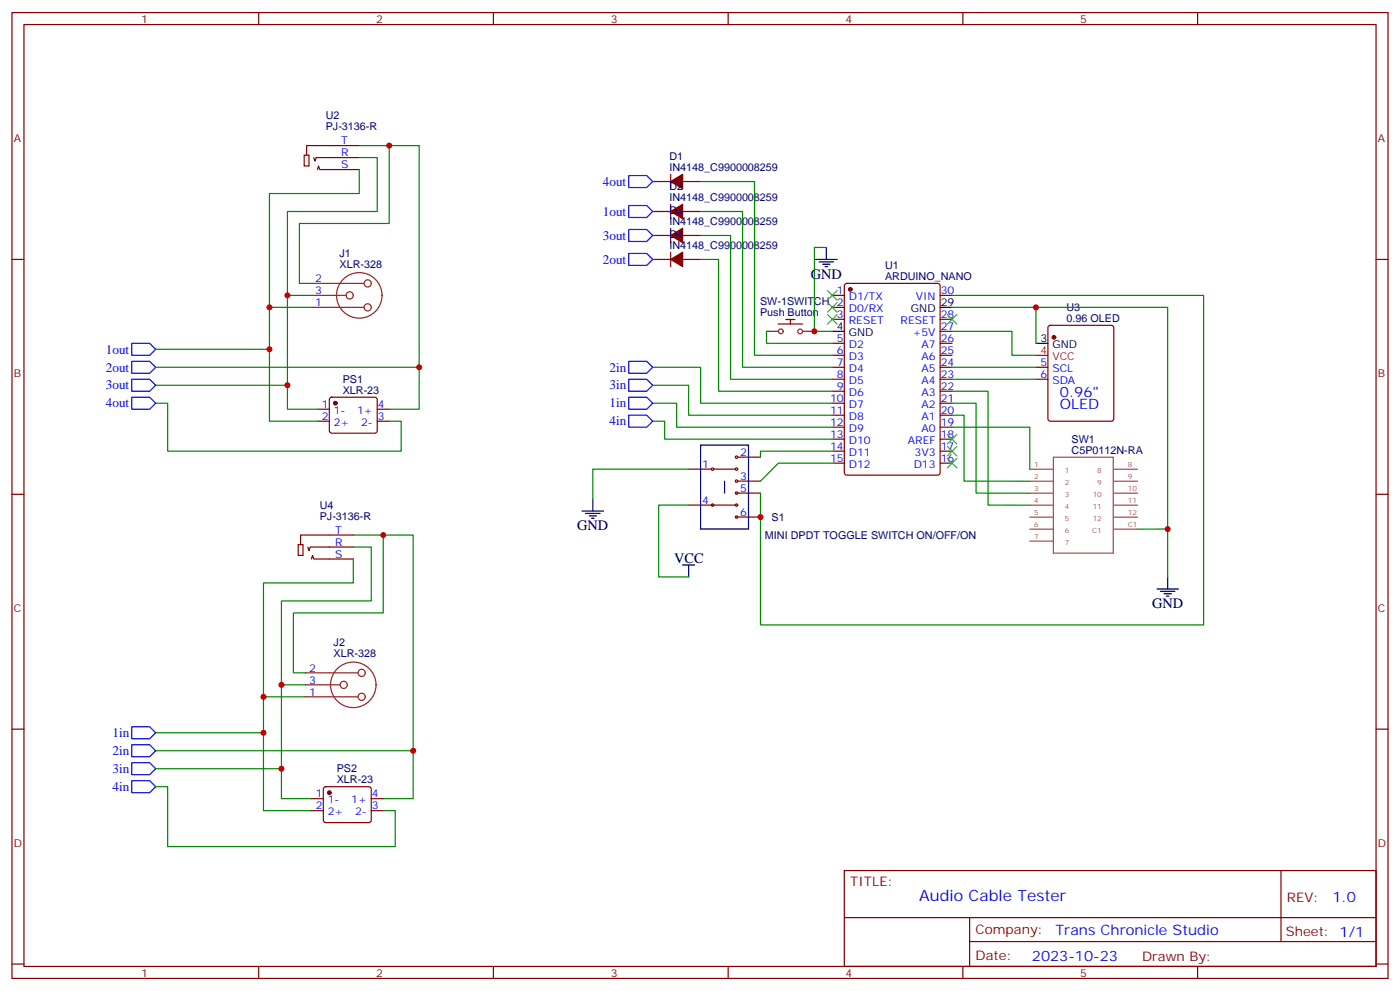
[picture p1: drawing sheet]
<svg xmlns="http://www.w3.org/2000/svg" width="412mm" height="292mm" viewBox="0 0 412 292" stroke-linecap="round" stroke-linejoin="round" font-family="sans-serif">
<g fill="none" stroke="#870000" stroke-width=".35">
<path d="M3.5 3.7h405.4v284.3h-405.4zM7.1 7.2h398.2v277.3h-398.2zM76.2 3.7v3.5M145.3 3.7v3.5M214.5 3.7v3.5M283.6 3.7v3.5M352.8 3.7v3.5M192.3 53.4h5.3M197.6 51.3v4.3M201.1 53.4h5.3M3.5 76.4h3.6M192.3 76.4h5.3"/>
<path d="M192.3 62.3h5.3M192.3 69.3h5.3M197.6 60.1v4.3M197.6 67.2v4.2M197.6 74.3v4.2M201.1 76.4h5.3M201.1 62.3h5.3M201.1 69.3h5.3M405.3 76.4h3.6M245.2 87h3.5M245.2 90.5h3.5M245.2 94h3.5"/>
<path d="M248.9 83.6l.5-.2h26.8l.7 .5v55.3l-.4 .6-27.1 .1-.6-.5-.1-55.3zM276.9 87h3.6M276.9 94h3.6M276.9 97.5h3.6M308.9 96l.5-.2h18l.5 .2 .2 .5v26.8l-.3 .5-.4 .2h-18l-.5-.2-.2-.5v-26.8zM245.2 101.1h3.5M245.2 104.6h3.5M245.2 108.1h3.5M245.2 111.7h3.5M245.2 115.2h3.5M245.2 118.7h3.5M276.9 101.1h3.6"/>
<path d="M276.9 104.6h3.6M276.9 108.1h3.6M276.9 111.7h3.6M276.9 115.2h3.6M276.9 118.7h3.6M305.2 108.1h3.5M305.2 111.7h3.5M202.8 138.1h7.1M217 134.6h7M245.2 122.2h3.5M245.2 125.8h3.5M245.2 129.3h3.5"/>
<path d="M245.2 132.8h3.5M245.2 136.3h3.5M276.9 122.2h3.6M276.9 125.8h3.6M276.9 129.3h3.6M276.9 132.8h3.6M276.9 136.3h3.6M3.5 145.5h3.6M217 141.6h7M405.3 145.5h3.6M3.5 214.7h3.6M405.3 214.7h3.6"/>
<path d="M248.7 256.3h156.6v28.2h-156.6zM377.3 256.3v20.9M248.7 270.1h156.5M285.6 277.2h119.6M285.6 270.1v14.2M3.5 283.8h3.6M76.2 284.5v3.5M145.3 284.5v3.5M214.5 284.5v3.5M283.6 284.5v3.5M352.8 284.5v3.5M405.3 283.8h3.6"/>
</g>
<g fill="#870000" stroke="#870000" stroke-width=".35">
<path d="M197.6 53.4l3.5-2.1v4.3z"/>
<path d="M197.6 62.3l3.5-2.2v4.3z"/>
<path d="M197.6 69.3l3.5-2.1v4.2z"/>
<path d="M197.6 76.4l3.5-2.1v4.2z"/>
<circle cx="250.5" cy="85.2" r=".53"/>
<circle cx="310.4" cy="99.3" r=".53"/>
</g>
<g fill="none" stroke="#000" stroke-width=".35">
<path d="M240.2 76.4h6.4M241.3 77.1h4.2M242.4 77.8h2.1M243.1 78.5h.7M243.4 72.8v3.6M245.2 97.5h3.5M276.9 90.5h3.6M305.2 101.1h3.5M171.4 150.5h6.4M172.5 151.2h4.2M173.6 151.9h2.1M174.3 152.6h.7"/>
<path d="M174.6 146.9v3.6M340.8 173.4h6.3M341.8 174.1h4.3M342.9 174.8h2.1M343.6 175.5h.7M344 169.9v3.5"/>
</g>
<path d="M229.2 95.4h7.2M231.5 94.1h2.7M232.8 94.1v1.3" fill="none" stroke="#900" stroke-width=".35"/>
<g fill="none" stroke="#8c2424" stroke-width=".35">
<path d="M225.8 97.5h3.5M236.4 97.5h3.5"/>
<circle cx="230" cy="97.5" r=".71"/>
<circle cx="235.7" cy="97.6" r=".71"/>
</g>
<g fill="none" stroke="#008700" stroke-width=".35">
<path d="M206.4 53.4h15.8v51.2h23M206.4 62.3h12.3v45.8h26.5M206.4 69.3h8.8v42.4h30M206.4 76.4h5.3v38.8h33.5M243.4 72.8h-3.5v24.7h5.3M225.8 97.5v3.6h19.4M280.5 90.5h24.7v10.6M280.5 97.5h17.6v7.1h7.1M305.2 90.5h38.8v65.3h-8.9M280.5 118.7h7v26.5h15.8M280.5 115.2h10.5v33.5h12.3M280.5 111.7h24.7"/>
<path d="M280.5 108.1h24.7M280.5 125.8h22.8v12.3M280.5 122.2h3.5v19.4l19.3 .1M344 155.8v14.1"/>
</g>
<path d="M305.2 104.6h3.5" fill="none" stroke="#f00" stroke-width=".35"/>
<g fill="none" stroke="#a64a4a" stroke-width=".35">
<path d="M303.3 138.1h7M310.3 134.6h17.6v28.2h-17.6zM328.2 138.1h6.9M303.3 141.7h7M303.3 145.2h7M303.3 148.7h7M303.3 152.3h7M303.3 155.8h7M303.3 159.3h7M328.2 141.7h6.9M328.2 145.2h6.9M328.2 148.7h6.9"/>
<path d="M328.2 152.3h6.9M328.2 155.8h6.9"/>
</g>
<g fill="none" stroke="#3c3" stroke-width=".35">
<path d="M243.8 85.5l2.8 2.9M243.8 89.1l2.8 2.8M243.8 92.6l2.8 2.8M246.6 85.5l-2.8 2.9M246.6 89.1l-2.8 2.8M246.6 92.6l-2.8 2.8M279 92.6l2.9 2.8M281.9 92.6l-2.9 2.8M279 134.9l2.9 2.9M279 131.4l2.9 2.8M279 127.9l2.9 2.8M281.9 134.9l-2.9 2.9"/>
<path d="M281.9 131.4l-2.9 2.8M281.9 127.9l-2.9 2.8"/>
</g>
<g fill="#fff" stroke="#870000" stroke-width=".35">
<circle cx="217" cy="134.6" r=".35"/>
<circle cx="217" cy="141.6" r=".35"/>
</g>
<path d="M209.9 138.1h7.1" fill="none" stroke="#870000" stroke-width=".35"/>
<g fill="#fff" stroke="#870000" stroke-width=".35">
<circle cx="217" cy="138.1" r=".35"/>
<circle cx="209.9" cy="138.1" r=".35"/>
<circle cx="209.9" cy="148.7" r=".35"/>
<circle cx="217" cy="148.7" r=".35"/>
</g>
<path d="M209.9 148.7h7.1" fill="none" stroke="#870000" stroke-width=".35"/>
<g fill="#fff" stroke="#870000" stroke-width=".35">
<circle cx="217" cy="152.2" r=".35"/>
<circle cx="217" cy="145.2" r=".35"/>
</g>
<g fill="none" stroke="#870000" stroke-width=".35">
<path d="M89.6 45.7h1.4v3.2h-1.4zM92.4 46.4l.4 1 .3-1h12.7M93.5 49.9l.3-1 .4 1h11.6M105.8 42.9h-15.5v2.8M97.2 117.2l.5-.3h12.7l.5 .3 .2 .5v9.4l-.7 .4h-13l-.4-.7v-9.1zM93.5 120.5h3.5M93.5 124h3.5M111.1 120.5h3.6M111.1 124h3.6M104.1 157.5h-15.6v2.8M202.8 148.7h7.1M217 152.2h7"/>
<path d="M217 145.2h7M87.8 160.3h1.5v3.2h-1.5zM90.7 161l.3 1.1 .4-1.1h12.7M91.7 164.6l.4-1.1 .3 1.1h11.7M91.7 235.1h3.5M91.7 238.7h3.5M95.5 231.8l.5-.2h12.7l.5 .2 .2 .5-.1 9.5-.6 .4-13-.1-.5-.6v-9.2zM109.4 235.1h3.5M109.4 238.7h3.5"/>
</g>
<path d="M206.4 131.1h14.1v24.7h-14.1zM213.4 141.6v3.6M201.1 166.3h3.5M202.8 166.3v3.6" fill="none" stroke="#000" stroke-width=".35"/>
<g fill="none" stroke="#008700" stroke-width=".35">
<path d="M105.8 46.4h5.3v15.9h-26.4v24.7h7M105.8 49.9v7.1h-26.4v67h14.1M105.8 42.9h8.9M79.4 90.5h12.3M84.7 87v33.5h8.8M91.7 83.4h-3.5v-17.6h26.5v-22.9h8.8v77.6h-8.8M280.5 87h74v97h-130.5v-38.8M45.9 118.7h3.5v14.1h68.8v-8.8h-3.5M45.9 102.8h33.5M45.9 113.4h38.8M45.9 108.1h77.6M192.3 108.1h14.1v10.6h38.8"/>
<path d="M192.3 113.4h10.5v8.8h42.4M192.3 118.7h7v7.1h45.9M192.3 124h3.5v5.3h49.4M202.8 138.1h-28.2v8.8M245.2 132.8h-21.2v1.8M245.2 136.3h-15.9l-5.3 5.3M104.1 157.5h8.8M202.8 148.7h-8.8v21.2h8.8M104.1 164.6v7h-26.5v67.1h14.1M104.1 161h5.3v15.9h-26.5v24.7h7.1M90 198.1h-3.6v-17.7h26.5v-22.9h8.8v77.6h-8.8M45.9 215.7h31.7"/>
<path d="M77.6 205.1h12.4M82.9 201.6v33.5h8.8M45.9 231.6h3.5v17.6h67v-10.5h-3.5M45.9 221h75.8M45.9 226.3h37"/>
</g>
<g fill="none" stroke="#00f" stroke-width=".35">
<path d="M185.2 51.7h5.3l1.8 1.7-1.8 1.8h-5.3zM185.2 60.5h5.3l1.8 1.8-1.8 1.7h-5.3zM185.2 67.6h5.3l1.8 1.7-1.8 1.8h-5.3zM185.2 74.6h5.3l1.8 1.8-1.8 1.7h-5.3zM38.8 106.4h5.3l1.8 1.7-1.8 1.8h-5.3zM38.8 111.7h5.3l1.8 1.7-1.8 1.8h-5.3zM38.8 101.1h5.3l1.8 1.7-1.8 1.8h-5.3zM38.8 116.9h5.3l1.8 1.8-1.8 1.8h-5.3zM185.2 106.4h5.3l1.8 1.7-1.8 1.8h-5.3zM185.2 111.7h5.3l1.8 1.7-1.8 1.8h-5.3zM185.2 116.9h5.3l1.8 1.8-1.8 1.8h-5.3zM185.2 122.2h5.3l1.8 1.8-1.8 1.8h-5.3z"/>
<path d="M38.8 214h5.3l1.8 1.7-1.8 1.8h-5.3zM38.8 219.3h5.3l1.8 1.7-1.8 1.8h-5.3zM38.8 229.8h5.3l1.8 1.8-1.8 1.8h-5.3zM38.8 224.5h5.3l1.8 1.8-1.8 1.8h-5.3z"/>
</g>
<g fill="#870000" stroke="#870000" stroke-width=".35">
<circle cx="98.8" cy="118.7" r=".53"/>
<circle cx="97" cy="233.4" r=".53"/>
</g>
<g fill="none" stroke="#8c2424" stroke-width=".35">
<path d="M91.7 83.4h15.5M91.7 90.5h15.5M91.7 87h10.3M90 198.1h15.5M90 205.1h15.5M90 201.6h10.2"/>
<circle cx="103" cy="87" r="1.06"/>
<circle cx="105.8" cy="87" r="6.7"/>
<circle cx="108.3" cy="83.4" r="1.06"/>
<circle cx="108.3" cy="90.5" r="1.06"/>
<circle cx="106.5" cy="198.1" r="1.06"/>
<circle cx="101.2" cy="201.6" r="1.06"/>
<circle cx="104.1" cy="201.6" r="6.7"/>
<circle cx="106.5" cy="205.1" r="1.06"/>
</g>
<g fill="#c00">
<circle cx="344" cy="155.8" r=".88"/>
<circle cx="239.9" cy="97.5" r=".88"/>
<circle cx="224" cy="152.2" r=".88"/>
<circle cx="305.2" cy="90.5" r=".88"/>
<circle cx="84.7" cy="87" r=".88"/>
<circle cx="114.7" cy="42.9" r=".88"/>
<circle cx="79.4" cy="90.5" r=".88"/>
<circle cx="77.6" cy="205.1" r=".88"/>
<circle cx="112.9" cy="157.5" r=".88"/>
<circle cx="82.9" cy="201.6" r=".88"/>
<circle cx="79.4" cy="102.8" r=".88"/>
<circle cx="84.7" cy="113.4" r=".88"/>
<circle cx="123.5" cy="108.1" r=".88"/>
<circle cx="77.6" cy="215.7" r=".88"/>
<circle cx="121.7" cy="221" r=".88"/>
<circle cx="82.9" cy="226.3" r=".88"/>
</g>
<text font-size="4.6" fill="#00f" x="270.8" y="265.3">Audio Cable Tester</text>
<g font-size="4.2">
<text x="238.8" y="82">GND</text>
<text x="170" y="156.1">GND</text>
<text x="198.6" y="165.6">VCC</text>
<text x="339.4" y="179">GND</text>
</g>
<g font-size="4.2" fill="#00f">
<text x="312.2" y="116.9">0.96&quot;</text>
<text x="312.2" y="120.5">OLED</text>
<text x="392.5" y="265.6">1.0</text>
<text x="310.9" y="275.1">Trans Chronicle Studio</text>
<text x="304" y="282.9">2023-10-23</text>
</g>
<g font-size="3.9" fill="#00f">
<text x="177.6" y="54.7">4out</text>
<text x="177.6" y="63.5">1out</text>
<text x="177.6" y="70.6">3out</text>
<text x="177.6" y="77.6">2out</text>
<text x="31.2" y="104.1">1out</text>
<text x="31.2" y="109.4">2out</text>
<text x="179.5" y="109.4">2in</text>
<text x="31.2" y="114.7">3out</text>
<text x="31.2" y="120">4out</text>
<text x="179.5" y="114.7">3in</text>
<text x="179.5" y="120">1in</text>
<text x="179.5" y="125.2">4in</text>
<text x="33.1" y="217">1in</text>
<text x="33.1" y="227.6">3in</text>
<text x="33.1" y="222.3">2in</text>
<text x="33.1" y="232.8">4in</text>
</g>
<g font-size="3.9" fill="#800">
<text x="250.5" y="260.9">TITLE:</text>
<text x="379.1" y="265.6">REV:</text>
<text x="287.4" y="275.1">Company:</text>
<text x="378.7" y="275.7">Sheet: 1/1</text>
<text x="287.4" y="282.8">Date:</text>
<text x="336.4" y="282.8">Drawn By:</text>
</g>
<g font-size="3.2" fill="#800">
<text x="41.6" y="6.7">1</text>
<text x="110.8" y="6.7">2</text>
<text x="179.9" y="6.7">3</text>
<text x="249.1" y="6.7">4</text>
<text x="318.2" y="6.7">5</text>
<text x="4.1" y="41.8">A</text>
<text x="405.9" y="41.8">A</text>
<text x="4.1" y="110.9">B</text>
<text x="405.9" y="110.9">B</text>
<text x="4.1" y="180.1">C</text>
<text x="405.9" y="180.1">C</text>
<text x="4.1" y="249.2">D</text>
<text x="405.9" y="249.2">D</text>
<text x="41.6" y="287.5">1</text>
<text x="110.8" y="287.5">2</text>
<text x="179.9" y="287.5">3</text>
<text x="249.1" y="287.5">4</text>
<text x="318.2" y="287.5">5</text>
</g>
<g font-size="3.2" fill="#000080">
<text x="96" y="35.1">U2</text>
<text x="96" y="38.3">PJ-3136-R</text>
<text x="197.2" y="47.1">D1</text>
<text x="197.2" y="50.3">IN4148_C9900008259</text>
<text x="197.2" y="59.1">IN4148_C9900008259</text>
<text x="197.2" y="55.9">D2</text>
<text x="197.2" y="63">D3</text>
<text x="197.2" y="66.1">IN4148_C9900008259</text>
<text x="197.2" y="70">D4</text>
<text x="100" y="75.6">J1</text>
<text x="197.2" y="73.2">IN4148_C9900008259</text>
<text x="100" y="78.9">XLR-328</text>
<text x="260.7" y="82.3">ARDUINO_NANO</text>
<text x="260.7" y="79.1">U1</text>
<text x="223.9" y="89.8">SW-1SWITCH 2</text>
<text x="223.9" y="93">Push Button</text>
<text x="314.2" y="94.7">0.96 OLED</text>
<text x="314.2" y="91.5">U3</text>
<text x="101" y="112.6">PS1</text>
<text x="101" y="115.9">XLR-23</text>
<text x="315.7" y="130.4">SW1</text>
<text x="315.7" y="133.6">C5P0112N-RA</text>
<text x="94.2" y="149.7">U4</text>
<text x="94.2" y="153">PJ-3136-R</text>
<text x="227.3" y="153.4">S1</text>
<text x="225.3" y="158.7">MINI DPDT TOGGLE SWITCH ON/OFF/ON</text>
<text x="98.3" y="190.3">J2</text>
<text x="98.3" y="193.5">XLR-328</text>
<text x="99.2" y="227.3">PS2</text>
<text x="99.2" y="230.5">XLR-23</text>
</g>
<g font-size="3.2" fill="#00f">
<text x="100.5" y="46">R</text>
<text x="100.5" y="42.5">T</text>
<text x="100.5" y="49.6">S</text>
<text x="92.9" y="83.1">2</text>
<text x="92.9" y="86.6">3</text>
<text x="246.5" y="86.6">1</text>
<text x="250" y="88.4">D1/TX</text>
<text x="269.7" y="88.4">VIN</text>
<text x="277.1" y="86.6">30</text>
<text x="92.9" y="90.1">1</text>
<text x="246.5" y="93.7">3</text>
<text x="250" y="91.9">D0/RX</text>
<text x="250" y="95.4">RESET</text>
<text x="265.3" y="95.4">RESET</text>
<text x="277.1" y="93.7">28</text>
<text x="246.5" y="100.7">5</text>
<text x="268.8" y="99">+5V</text>
<text x="277.1" y="100.7">26</text>
<text x="277.1" y="97.2">27</text>
<text x="246.5" y="104.2">6</text>
<text x="246.5" y="107.8">7</text>
<text x="250" y="102.5">D2</text>
<text x="250" y="106">D3</text>
<text x="271.4" y="106">A6</text>
<text x="271.4" y="102.5">A7</text>
<text x="277.1" y="107.8">24</text>
<text x="277.1" y="104.2">25</text>
<text x="306.5" y="107.8">5</text>
<text x="246.5" y="111.3">8</text>
<text x="250" y="109.5">D4</text>
<text x="250" y="113.1">D5</text>
<text x="271.4" y="113.1">A4</text>
<text x="271.4" y="109.5">A5</text>
<text x="277.1" y="111.3">23</text>
<text x="306.5" y="111.3">6</text>
<text x="310" y="109.5">SCL</text>
<text x="310" y="113.1">SDA</text>
<text x="244.5" y="118.4">10</text>
<text x="246.5" y="114.8">9</text>
<text x="250" y="116.6">D6</text>
<text x="271.4" y="116.6">A3</text>
<text x="277.1" y="118.4">21</text>
<text x="277.1" y="114.8">22</text>
<text x="94.8" y="120.1">1</text>
<text x="94.8" y="123.6">2</text>
<text x="98.3" y="121.9">1-</text>
<text x="98.3" y="125.4">2+</text>
<text x="105.2" y="121.9">1+</text>
<text x="106.4" y="125.4">2-</text>
<text x="111.3" y="123.6">3</text>
<text x="111.3" y="120.1">4</text>
<text x="244.5" y="121.9">11</text>
<text x="244.5" y="125.4">12</text>
<text x="250" y="120.1">D7</text>
<text x="250" y="123.6">D8</text>
<text x="271.4" y="123.6">A1</text>
<text x="271.4" y="120.1">A2</text>
<text x="277.1" y="125.4">19</text>
<text x="277.1" y="121.9">20</text>
<text x="244.5" y="128.9">13</text>
<text x="250" y="127.2">D9</text>
<text x="250" y="130.7">D10</text>
<text x="267.4" y="130.7">AREF</text>
<text x="271.4" y="127.2">A0</text>
<text x="277.1" y="128.9">18</text>
<text x="206.8" y="137.8">1</text>
<text x="218" y="134.2">2</text>
<text x="244.5" y="132.5">14</text>
<text x="244.5" y="136">15</text>
<text x="250" y="134.2">D11</text>
<text x="250" y="137.8">D12</text>
<text x="269.1" y="137.8">D13</text>
<text x="269.4" y="134.2">3V3</text>
<text x="277.1" y="136">16</text>
<text x="277.1" y="132.5">17</text>
<text x="218" y="141.3">3</text>
<text x="206.8" y="148.3">4</text>
<text x="218" y="144.8">5</text>
<text x="218" y="151.9">6</text>
<text x="98.8" y="160.7">R</text>
<text x="98.8" y="157.2">T</text>
<text x="98.8" y="164.2">S</text>
<text x="91.1" y="197.7">2</text>
<text x="91.1" y="201.3">3</text>
<text x="91.1" y="204.8">1</text>
<text x="93.1" y="234.8">1</text>
<text x="93.1" y="238.3">2</text>
<text x="96.6" y="236.5">1-</text>
<text x="103.4" y="236.5">1+</text>
<text x="109.5" y="238.3">3</text>
<text x="109.5" y="234.8">4</text>
<text x="96.6" y="240.1">2+</text>
<text x="104.6" y="240.1">2-</text>
</g>
<g font-size="3.2">
<text x="268.3" y="91.9">GND</text>
<text x="277.1" y="90.1">29</text>
<text x="246.5" y="97.2">4</text>
<text x="250" y="99">GND</text>
<text x="306.5" y="100.7">3</text>
<text x="310" y="102.5">GND</text>
</g>
<g font-size="3.2" fill="#f00">
<text x="306.5" y="104.2">4</text>
<text x="310" y="106">VCC</text>
</g>
<g font-size="2.1" fill="#a54b4b">
<text x="304.7" y="137.4">1</text>
<text x="332.2" y="137.4">8</text>
<text x="304.7" y="141">2</text>
<text x="313.7" y="139.2">1</text>
<text x="313.7" y="142.7">2</text>
<text x="323.2" y="139.2">8</text>
<text x="323.2" y="142.7">9</text>
<text x="332.2" y="141">9</text>
<text x="304.7" y="144.5">3</text>
<text x="304.7" y="148">4</text>
<text x="313.7" y="146.2">3</text>
<text x="313.7" y="149.8">4</text>
<text x="321.9" y="146.2">10</text>
<text x="321.9" y="149.8">11</text>
<text x="332.2" y="144.5">10</text>
<text x="332.2" y="148">11</text>
<text x="304.7" y="151.6">5</text>
<text x="304.7" y="155.1">6</text>
<text x="313.7" y="153.3">5</text>
<text x="321.9" y="153.3">12</text>
<text x="332.2" y="151.6">12</text>
<text x="332.2" y="155.1">C1</text>
<text x="304.7" y="158.6">7</text>
<text x="313.7" y="156.8">6</text>
<text x="313.7" y="160.3">7</text>
<text x="321.7" y="156.8">C1</text>
</g>
</svg>
